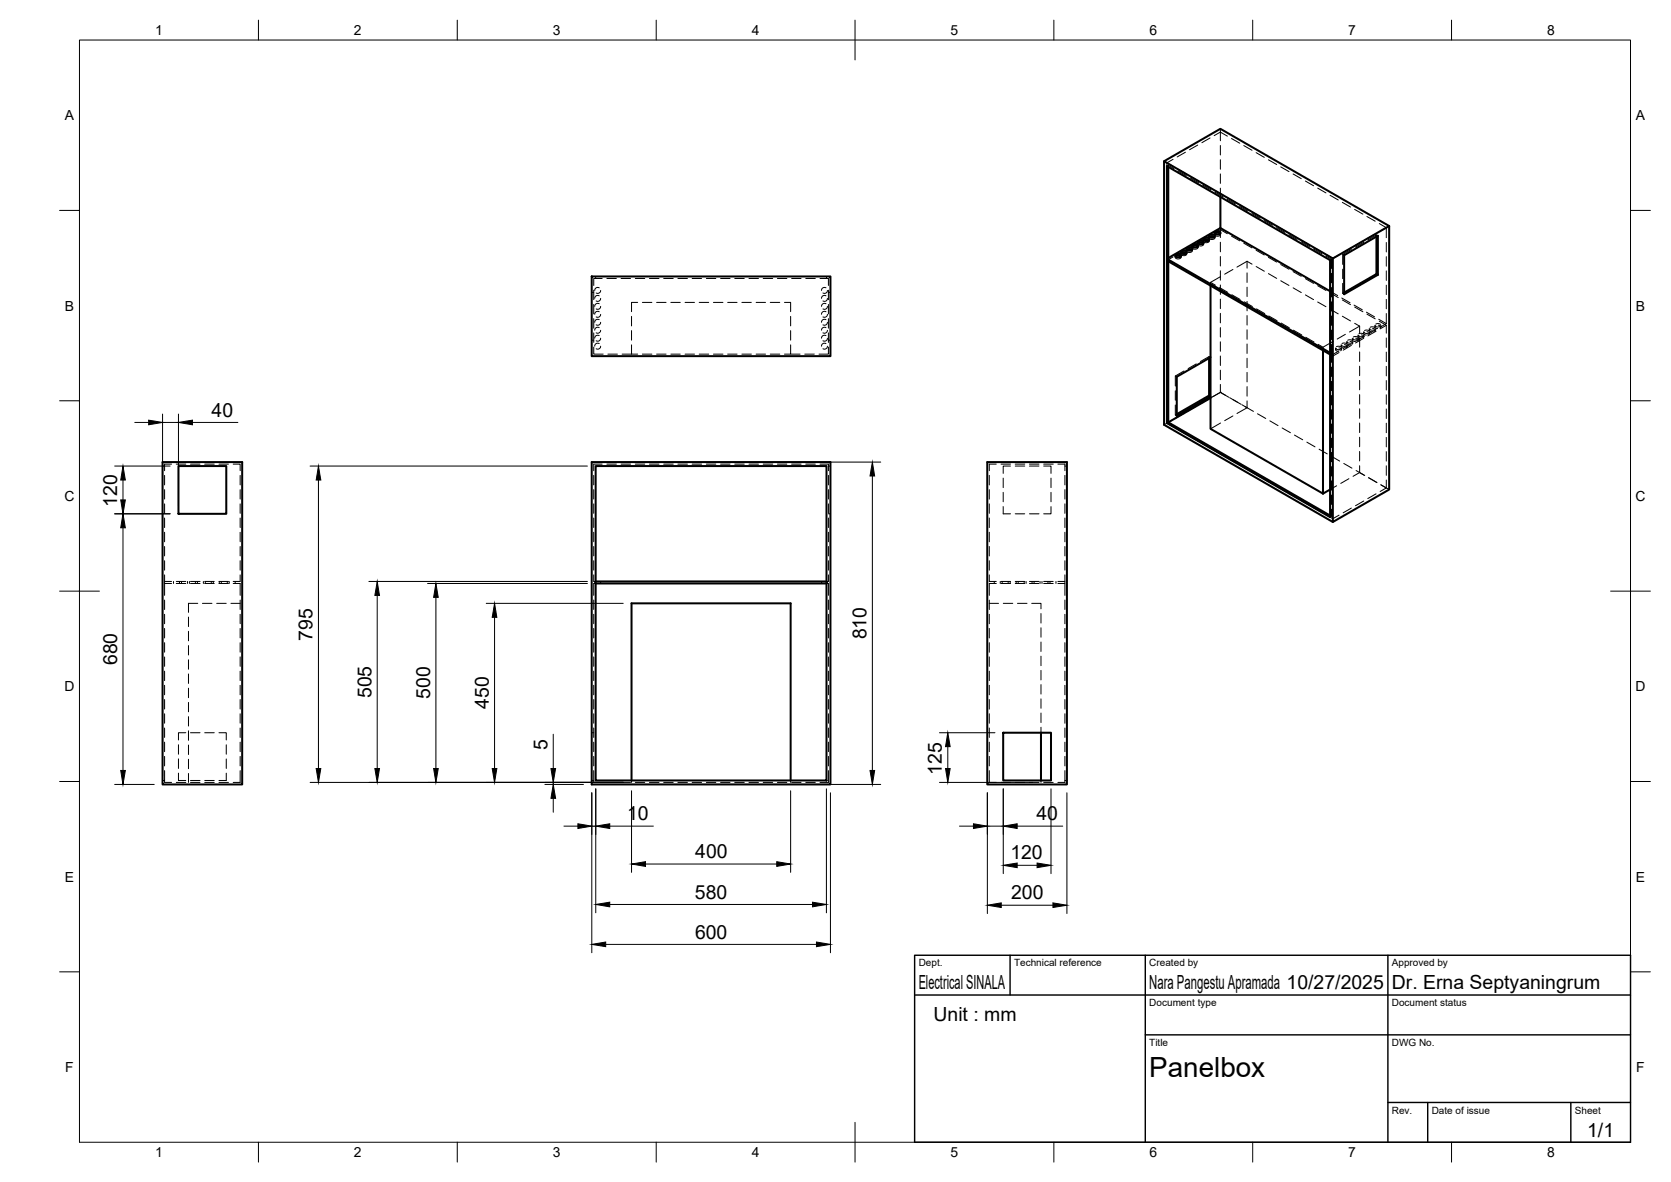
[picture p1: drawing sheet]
<svg xmlns="http://www.w3.org/2000/svg" width="420mm" height="297mm" viewBox="0 0 420 297" stroke-linecap="round" stroke-linejoin="round" font-family="sans-serif">
<!-- layer: Hidden -->
<g fill="none" stroke="#000" stroke-width=".25">
<path d="M298.1 38.3l-2.1 1.1M301.2 36.5l-2.1 1.1M304.2 34.7l-2 1.2M305.3 34.1l1.6-.9 1.7 1M306.9 32.4v3M306.9 36.6v2.4M309.6 34.8l2.1 1.2M312.7 36.6l2.1 1.2M315.8 38.4l2.1 1.1M293.4 40.9v.8l.4-.2M293.4 40.9l1.8 1M293.8 41.5l1.4 .9"/>
<path d="M293.8 41.5v.4M295 40l-1.6 .9M296.2 42.5l2.1 1.2M296.2 43l2.1 1.1M299.3 44.3l2.1 1.2M299.3 44.7l2.1 1.2M302.4 46.1l2.1 1.2M302.4 46.5l2.1 1.2M304 59.3v.5M304.1 59.5a.63 .63 0 0 0 .3 .7 .63 .63 0 0 0 .7-.1 .35 .35 0 0 0 .3-.2 .35 .35 0 0 0 0-.4M304.2 59.2l-2 1.2M305.3 58.6l1.6-.9 1.7 1"/>
<path d="M305.4 58.5v.4M305.5 58.7a.72 .72 0 0 0 .5 .7 .72 .72 0 0 0 .8-.3v-.4M305.5 59.3v.5M305.5 47.9l2.1 1.2M305.5 48.3l2.1 1.2M306.9 40.1v2.4M306.9 43.7v2.4M306.9 47.3v2.2M306.9 57.3v2.4M308.6 49.7l2.1 1.1M308.6 50.1l2.1 1.2M309.6 59.3l2.1 1.2"/>
<path d="M311.7 51.5l2.1 1.1M311.7 51.9l2.1 1.2M314.8 53.2l2 1.2M314.8 53.6l2 1.2M317.9 55l2.1 1.2M317.9 55.4l2.1 1.2M318.9 40.2l2.1 1.1M321 56.8l2 1.2M321 57.2l2 1.2M322 41.9l2.1 1.2M324.1 58.6l2 1.2M324.1 59l2 1.2"/>
<path d="M325.1 43.7l2.1 1.2M328.2 45.5l2.1 1.2M331.3 47.3l2.1 1.2M334.4 49.1l2.1 1.2M337.5 50.8l2.1 1.2M340.6 52.6l2.1 1.2M343.7 54.4l2.1 1.2M346 58.7l-2.1 1.2M346.1 59.5v-.5l-2.2 1.3M346.1 59l.4 .3M346.8 56.2l1.8 1-1.6 .9M348.6 57.2v2.5"/>
<path d="M148.8 73.5h.5M149.3 72.9v2.4M149.3 76.5v2.4M149.8 69.5v.5M150.7 74.3a.73 .73 0 0 0-1.2 .7M150.7 78.3a.73 .73 0 0 0-1.2 .7M150.7 72.3a.73 .73 0 0 0-1.2 .7M150.7 76.3a.75 .75 0 0 0-1.2 .7M151 75a.74 .74 0 0 1-1.1 .6M151 79v.1a.74 .74 0 0 1-1.1 .5M151 73a.74 .74 0 0 1-1.1 .6M151 77a.72 .72 0 0 1-1.1 .6"/>
<path d="M151.4 70h-2.1v1.7M152.6 70h2.4M156.2 70h2.3M158.8 79.5v2.4M159.7 70h2.4M160.3 76h-1.5v2.3M161.5 76h2.4M163.3 70h2.4M165.1 76h2.4M166.9 70h2.4M168.7 76h2.3M170.5 70h2.3"/>
<path d="M172.3 76h2.3M174 70h2.4M175.8 76h2.4M177.6 70h2.4M179.4 76h2.4M181.2 70h2.4M183 76h2.3M184.7 70h2.4M186.5 76h2.4M188.3 70h2.4M190.1 76h2.4M191.9 70h2.4"/>
<path d="M193.7 76h2.4M195.5 70h2.3M197.3 76h1.5v2.3M198.8 79.5v2.4M199.1 70h2.3M202.6 70h2.4M206.2 70h2.1v1.7M207.7 76.3a.75 .75 0 0 0-1.1 .7M207.7 74.3a.73 .73 0 0 0-1.1 .7M207.7 78.3a.73 .73 0 0 0-1.1 .7M207.7 72.3a.73 .73 0 0 0-1.1 .7M207.8 69.5v.5"/>
<path d="M208 77a.72 .72 0 0 1-1.1 .6M208 75a.74 .74 0 0 1-1.1 .6M208 79v.1a.74 .74 0 0 1-1.1 .5M208 73a.74 .74 0 0 1-1.1 .6M208.3 72.9v2.4M208.3 76.5v2.4M208.3 73.5h.5M293.8 64.8l-.4 .3 .4 .1M295 64.6l-1.6 .9 .4 .2M295.5 64.2v.4M295.6 64.4a.71 .71 0 0 0 .5 .8 .71 .71 0 0 0 .8-.4v-.4M296.9 63.4v.4"/>
<path d="M297 63.6a.63 .63 0 0 0 .3 .7 .63 .63 0 0 0 .7-.1 .35 .35 0 0 0 .3-.6M297 64.2v.4M298.1 62.8l-2.1 1.2M298.3 62.6v.4M298.4 62.8a.71 .71 0 0 0 .5 .7 .71 .71 0 0 0 .8-.3v-.4M298.4 63.4v.4M299.7 61.8v.4M299.8 62.6v.4M299.8 62a.63 .63 0 0 0 .3 .7 .63 .63 0 0 0 .8-.1 .35 .35 0 0 0 .2-.6M301.1 61.4l.1-.4-2.1 1.2M301.2 61.2a.73 .73 0 0 0 .6 .7 .73 .73 0 0 0 .8-.3v-.4M301.2 61.8v.4"/>
<path d="M302.6 60.2v.4M302.6 60.4a.63 .63 0 0 0 .4 .6 .63 .63 0 0 0 .7-.1 .35 .35 0 0 0 .3-.2 .35 .35 0 0 0 0-.3M302.6 61v.4M304.1 60.2v.4M304.4 71l1.2 .7M304.4 71v.8M306.6 72.3l2.1 1.2M306.9 60.9v2.4M306.9 64.5v2.4M306.9 68v2.4M306.9 71.6v2.4M306.9 75.2v2.4"/>
<path d="M306.9 78.7v2.4M306.9 69.5l-2.5 1.5M309.7 74.1l2.1 1.2M310 67.7l-2.1 1.2M312.7 61.1l2.1 1.2M312.8 75.8l2.1 1.2M313.6 65.7l1.2 .7M313.6 65.7l-2.6 1.4M313.6 65.7v1.7M313.6 68.6v2.4M313.6 72.2v2.3M313.6 75.7v2.4"/>
<path d="M313.6 79.3v2.4M315.8 62.9l2.1 1.2M315.8 67l2.1 1.2M315.9 77.6l2.1 1.2M318.9 64.7l2.1 1.2M318.9 68.8l2.1 1.2M319 79.4l2.1 1.2M322 66.5l2.1 1.2M322 70.6l2.1 1.1M325.1 68.2l2.1 1.2M325.1 72.3l2.1 1.2M327.2 60.4l2 1.2"/>
<path d="M327.2 60.8l2 1.2M328.2 70l2.1 1.2M328.2 74.1l2.1 1.2M330.3 62.2l2 1.1M330.3 62.6l2 1.1M331.3 71.8l2.1 1.2M331.3 75.9l2.1 1.2M333.4 64.3l1.4 .9v2.3M333.4 63.9l1.7 1 1.6-.8M334.4 73.2l1.9 1.1M334.4 73.6l2.1 1.2M334.4 77.7l2.1 1.2"/>
<path d="M334.8 68.7v2.4M334.8 72.2v2.4M334.8 75.8v2.4M334.8 79.4v2.4M334.8 65.2l-.4 .2M337.4 74.9l2 1.2M337.5 75.4l2.1 1.2M337.5 79.5l2.1 1.2M337.6 71.2v2.6l.4-.3M337.6 67.7v2.3M337.6 63.9l.4 .2M337.6 73.8l.4 .1"/>
<path d="M339.8 62.7l-2.2 1.2v2.5M339.8 62.3l-2.1 1.2M340.5 76.7l2 1.2M340.6 77.2l2.1 1.1M342.9 60.5l-2.1 1.2M342.9 60.9l-2.1 1.2M343.6 78.5l2 1.1M343.7 78.9l2.1 1.2M348.6 60.9v2.4M348.6 64.5v2.4M348.6 68.1v2.4M348.6 71.7v2.3"/>
<path d="M348.6 75.2v2.4M348.6 78.8v2.5M148.8 85.5h.5M149.3 87.2v1.8h2.4M149.3 80.1v2.4M149.3 83.7v2.3M150.7 82.3a.73 .73 0 0 0-1.2 .7M150.7 80.3a.75 .75 0 0 0-1.2 .7M150.7 86.3a.73 .73 0 0 0-1.2 .7M150.7 84.3a.75 .75 0 0 0-1.2 .7M151 83v.1a.74 .74 0 0 1-1.1 .5M151 81a.72 .72 0 0 1-1.1 .6"/>
<path d="M151 87a.74 .74 0 0 1-1.1 .6M151 85a.72 .72 0 0 1-1.1 .6M152.8 89h2.4M156.4 89h3.9M158.8 83.1v2.4M158.8 86.7v2.3M161.5 89h2.4M165.1 89h2.4M168.7 89h2.3M172.3 89h2.3M175.8 89h2.4M179.4 89h2.4"/>
<path d="M183 89h2.3M186.5 89h2.4M190.1 89h2.4M193.7 89h2.4M198.8 86.7v2.3h-1.5M198.8 83.1v2.4M198.8 89h2.4M202.4 89h2.3M207.7 84.3a.75 .75 0 0 0-1.1 .7M207.7 82.3a.73 .73 0 0 0-1.1 .7M207.7 86.3a.73 .73 0 0 0-1.1 .7M207.7 80.3a.75 .75 0 0 0-1.1 .7"/>
<path d="M208 85a.72 .72 0 0 1-1.1 .6M208 83v.1a.74 .74 0 0 1-1.1 .5M208 87a.74 .74 0 0 1-1.1 .6M208 81a.72 .72 0 0 1-1.1 .6M208.3 87.2v1.8h-2.4M208.3 80.1v2.4M208.3 83.7v2.3M208.3 85.5h.5M295.5 94.5v2.5M295.5 98.2v2.4M295.5 94.5l.4 .2M297.7 93.2l-2.2 1.3"/>
<path d="M300.8 91.4l-2.1 1.2M304 89.6l-2.2 1.3M304 89.6l.4 .2M304 89.6v.4M306.9 98.6h.1M306.9 82.3v2.4M306.9 85.9v2.4M306.9 89.5v2.3M306.9 93v2.4M306.9 96.6v2M306.9 98.6l-2 1.1M306.9 98.6l2.1 1.2"/>
<path d="M308.1 99.3l-1.2-.7-2.5 1.4M309.2 99.9l2 1.2M313.6 82.9v2.4M313.6 86.5v2.3M313.6 90v2.4M313.6 93.6v2.4M313.6 97.2v2.4M322.1 81.2l2.1 1.2M325.2 83l2.1 1.2M328.3 84.8l2.1 1.1M331.4 86.5l1.3 .8M332.7 87.3v.8"/>
<path d="M334.8 83v2.4M334.8 86.5v4.6M334.8 92.3v2.3M334.8 95.8v2.4M334.8 99.4v2.4M335.2 85.8l-2.5 1.5M335.8 87.4v.4M335.9 87.7l.5 .2 .7-.2M336 87.6a.43 .43 0 0 0-.1 .5 .43 .43 0 0 0 .6 .2M336 87.1l.6-.1 .6 .2M336.6 87.4l.4 .1a.34 .34 0 0 1 .3 .3 .34 .34 0 0 1-.2 .3M336.7 88.2l-1.6 .9-.7-.4"/>
<path d="M336.7 88.6l-1.6 .9-.7-.4M337.2 86.6v.4M337.3 86.8l.7 .3 .5-.2M337.3 87.4v.4M337.4 86.7a.44 .44 0 0 0-.1 .6 .44 .44 0 0 0 .6 .2M337.4 86.3l.6-.1 .6 .2M338.1 86.6l.3 .1a.35 .35 0 0 1 .3 .3 .35 .35 0 0 1-.2 .3M338.3 84l-2.1 1.2M338.6 85.8v.4M338.7 86l.6 .2 .6-.1M338.7 86.6v.4M338.9 85.9a.42 .42 0 0 0-.2 .6 .42 .42 0 0 0 .6 .1"/>
<path d="M338.9 85.5l.5-.1 .6 .2M339.4 85.8l.4 .1a.34 .34 0 0 1 .3 .2 .34 .34 0 0 1-.2 .4M339.8 86.4l-2.1 1.2M339.8 86.8l-2.1 1.2M340 85v.4M340.1 85.8v.4M340.1 85.2l.7 .2 .5-.1M340.3 85.1a.43 .43 0 0 0-.1 .6 .43 .43 0 0 0 .5 .1M340.3 84.7l.5-.1 .7 .2M340.6 81.2l1.3 .8M340.9 85h.3a.35 .35 0 0 1 .3 .3 .35 .35 0 0 1-.2 .4M341.5 84.2v.4"/>
<path d="M341.5 85v.4M341.6 84.4l.5 .2 .7-.1M341.7 84.3a.42 .42 0 0 0-.1 .6 .42 .42 0 0 0 .5 .1M341.7 83.9l.7-.1 .5 .2M341.9 82l-2.6 1.4M341.9 82v1.7M341.9 84.9v2.4M341.9 88.4v2.4M341.9 92v2.4M341.9 95.6v2.4M341.9 99.2v2.3M342.3 84.2h.2a.38 .38 0 0 1 .4 .2 .38 .38 0 0 1-.1 .5"/>
<path d="M342.9 83.4v.4M342.9 84.6l-2.1 1.2M342.9 85l-2.1 1.2M343 84.2v.4M343 83.6l.5 .2 .7-.1M343.1 83.5a.44 .44 0 0 0-.1 .6 .44 .44 0 0 0 .6 .1M343.1 83.1l.6-.2 .6 .3M343.7 83.3l.3 .1a.35 .35 0 0 1 .4 .3 .35 .35 0 0 1-.2 .4M344.3 82.6v.4M344.4 82.8l.5 .2 .7-.1M344.4 83.4v.4M344.5 82.7a.43 .43 0 0 0-.1 .5 .43 .43 0 0 0 .6 .2"/>
<path d="M344.5 82.3l.7-.2 .5 .2M345.1 82.5l.3 .1a.34 .34 0 0 1 .4 .3 .34 .34 0 0 1-.2 .4M345.7 81.7v.5M345.8 81.9l.5 .3 .7-.2M345.8 82.6v.4M345.9 81.8a.44 .44 0 0 0-.1 .6 .44 .44 0 0 0 .6 .2M345.9 81.4l.6-.1 .6 .2M346 82.8l-2.1 1.2M346 83.2l-2.1 1.2M346.5 81.7l.4 .1a.35 .35 0 0 1 .3 .3 .35 .35 0 0 1-.2 .4M346.7 80.2l1.9 1.1M346.8 80.7l1.8 1.1"/>
<path d="M347.2 81.7v.5M348.6 81.3l-1.6 .9M348.6 81.8l-1.6 .8M348.6 81.8v1.9M348.6 84.9v2.4M348.6 88.5v2.4M348.6 92.1v2.4M348.6 95.6v2.4M348.6 99.2v2.4M40.9 117.1h.5M41.4 119.5v2.4M43.1 116.6h-1.7v1.7"/>
<path d="M44.3 116.6h2.4M47.9 116.6h2.4M51.5 116.6h2.4M55.1 116.6h2.3M58.6 116.6h1.8v1.7M60.4 119.5v2.4M149.3 119.5v2.4M151.4 116.6h-2.1v1.7M152.6 116.6h2.4M156.2 116.6h2.3M159.7 116.6h2.4M163.3 116.6h2.4"/>
<path d="M166.9 116.6h2.4M170.5 116.6h2.3M174 116.6h2.4M177.6 116.6h2.4M181.2 116.6h2.4M184.7 116.6h2.4M188.3 116.6h2.4M191.9 116.6h2.4M195.5 116.6h2.3M199.1 116.6h2.3M202.6 116.6h2.4M206.2 116.6h2.1v1.7"/>
<path d="M208.3 119.5v2.4M208.3 117.1h.5M248.8 119.5v2.4M250.5 116.6h-1.7v1.7M251.7 116.6h2.4M254.1 117.1h-1.9v1.9M255.3 116.6h2.4M255.3 117.1h2.4M258.8 116.6h2.4M258.8 117.1h2.4M262.4 117.1h1.9v1.9M262.4 116.6h2.4"/>
<path d="M266 116.6h1.8v1.7M267.8 117.1h.5M267.8 119.5v2.4M293.4 106.3h.1M293.8 106.1l-.4 .2 1.8 1.1M294.6 105.6l-1.9 1.2M295.5 104.3l.4 .2M295.5 101.8v2.5M295.9 104.1l-.4 .2M296.2 108l2.1 1.1M297.7 103.9l-2.1 1.2M299.3 109.7l2.1 1.2"/>
<path d="M300.8 102.1l-2.1 1.2M302.4 111.5l2.1 1.2M303.9 100.3l-2.1 1.2M305.5 113.3l2.1 1.2M306.9 106.3l-2.5 1.5M308.6 115.1l2.1 1.2M310 104.5l-2.1 1.2M310 100.4l2.1 1.2M311.7 116.9l2.1 1.2M312.3 101.7l1.3 .8M313.1 102.2l2.1 1.2M313.6 100.7v1.8"/>
<path d="M313.6 102.5l-2.6 1.4M314.8 118.6l2 1.2M316.2 104l2.1 1.2M319.3 105.8l2.1 1.2M322.4 107.6l2.1 1.1M325.5 109.3l2.1 1.2M328.6 111.1l2 1.2M331.7 112.9l2 1.2M334.8 114.7l2 1.2M334.8 103v2.4M334.8 106.5v2.4M334.8 110.1v2.4"/>
<path d="M334.8 113.7v2.4M334.8 117.2v2.4M337.9 116.5l2 1.2M341 118.2l2 1.2M341.9 102.7v2.4M341.9 106.3v2.4M341.9 109.9v2.4M341.9 113.5v2.3M341.9 117v1.8M341.9 118.8l-1.7 .9M341.9 118.8l1.3 .7M348.6 102.8v2.4"/>
<path d="M348.6 106.3v2.4M348.6 109.9v2.4M348.6 113.5v2.4M348.6 117.1v2.4M41.4 123v2.4M41.4 126.6v2.4M41.4 130.2v2.4M41.4 133.8v2.4M41.4 137.3v2.4M60.4 123v2.4M60.4 126.6v2.4M60.4 130.2v2.4"/>
<path d="M60.4 133.8v2.4M60.4 137.3v2.4M149.3 123v2.4M149.3 126.6v2.4M149.3 130.2v2.4M149.3 133.8v2.4M149.3 137.3v2.4M208.3 123v2.4M208.3 126.6v2.4M208.3 130.2v2.4M208.3 133.8v2.4M208.3 137.3v2.4"/>
<path d="M208.3 129.1h.5M248.8 123v2.4M248.8 126.6v2.4M248.8 130.2v2.4M248.8 133.8v2.4M248.8 137.3v2.4M252.2 127.3v1.8h1.9M252.2 120.1v2.4M252.2 123.7v2.4M255.3 129.1h2.4M258.8 129.1h2.4M264.3 127.3v1.8h-1.9"/>
<path d="M264.3 120.1v2.4M264.3 123.7v2.4M267.8 123v2.4M267.8 126.6v2.4M267.8 130.2v2.4M267.8 133.8v2.4M267.8 137.3v2.4M317.9 120.4l2.1 1.2M321 122.2l2 1.2M324.1 124l2 1.2M327.2 125.8l2 1.2M330.3 127.6l2 1.1"/>
<path d="M333.4 129.3l1.7 1.1 1.6-.9M334.4 129.5l.4 .2M334.8 120.8v2.4M334.8 124.4v2.4M334.8 128v1.7M334.8 129.7l-.4 .2M336.1 122.1l-1.7 .9M339.2 120.3l-2.1 1.2M339.8 127.7l-2.1 1.2M342.9 125.9l-2.1 1.2M344.1 120l2 1.2M344.2 120.1l2 1.2"/>
<path d="M346 124.1l-2.1 1.2M347.2 121.8l2.1 1.2M347.3 121.9l1.3 .7-1.6 .9M348.6 120.6v2M41.4 144.5v2.1M41.4 146.1h1.7M41.4 146.6h1.7M41.4 140.9v2.4M41.4 146.6v3M41.4 150.8v2.4M41.4 154.4v2.3M41.4 157.9v2.4"/>
<path d="M43.6 146.1v.5M44.3 146.1h2.4M44.3 146.6h2.4M45.1 146.1v.5M45.6 146.1v.5M47.1 146.1v.5M47.4 155.1v2.4M47.4 158.7v2.3M47.6 146.1v.5M47.9 146.1h2.4M47.9 146.6h2.4M49.1 146.1v.5"/>
<path d="M49.6 146.1v.5M49.7 151.6h-2.3v2.3M50.9 151.6h2.4M51.1 146.1v.5M51.5 146.1h2.4M51.5 146.6h2.4M51.6 146.1v.5M53.1 146.1v.5M53.6 146.1v.5M54.5 151.6h2.4M55.1 146.1h2.3M55.1 146.6h2.3"/>
<path d="M55.1 146.1v.5M55.6 146.1v.5M57.1 146.1v.5M57.6 146.1v.5M58.1 151.6h2.3M58.6 146.6h1.8v3M59.1 146.1v.5M60.4 144.5v1.6h-1.8M60.4 140.9v2.4M60.4 150.8v2.4M60.4 154.4v2.3M60.4 157.9v2.4"/>
<path d="M149.3 144.5v1.6h.5M149.3 140.9v2.4M149.3 150.8v2.4M149.3 154.4v2.3M149.3 157.9v2.4M149.5 146.1v.5M149.8 146.6h-.5v3M151 146.1v.5M206.6 146.1v.5M207.8 146.6h.5v3M208 146.1v.5M208.3 144.5v1.6h-.5"/>
<path d="M208.3 140.9v2.4M208.3 150.8v2.4M208.3 154.4v2.3M208.3 157.9v2.4M248.8 144.5v1.6h1.7M248.8 151.6h2.3M248.8 140.9v2.4M248.8 150.8v2.4M248.8 154.4v2.3M248.8 157.9v2.4M250 146.1v.5M250.5 146.6h-1.7v3"/>
<path d="M251.5 146.1v.5M251.7 146.1h2.4M251.7 146.6h2.4M252 146.1v.5M252.3 151.6h2.4M253.5 146.1v.5M254 146.1v.5M255.3 146.1h2.4M255.3 146.6h2.4M255.5 146.1v.5M255.8 151.6h2.4M256 146.1v.5"/>
<path d="M257.5 146.1v.5M258 146.1v.5M258.8 146.1h2.4M258.8 146.6h2.4M259.4 151.6h2.3v1.4M259.5 146.1v.5M260 146.1v.5M261.5 146.1v.5M261.7 154.2v2.4M261.7 157.8v2.3M262 146.1v.5M262.4 146.1h2.4"/>
<path d="M262.4 146.6h2.4M263.5 146.1v.5M264 146.1v.5M265.5 146.1v.5M266 146.1h1.8M267.8 144.5v2.1h-1.8M267.8 140.9v2.4M267.8 146.6v3M267.8 150.8v2.4M267.8 154.4v2.3M267.8 157.9v2.4M41.4 161.5v2.4"/>
<path d="M41.4 165.1v2.4M41.4 168.7v2.3M41.4 172.2v2.4M41.4 175.8v2.4M41.4 179.4v2.3M47.4 162.2v2.4M47.4 165.8v2.4M47.4 169.4v2.4M47.4 172.9v2.4M47.4 176.5v2.4M60.4 161.5v2.4M60.4 165.1v2.4"/>
<path d="M60.4 168.7v2.3M60.4 172.2v2.4M60.4 175.8v2.4M60.4 179.4v2.3M149.3 161.5v2.4M149.3 165.1v2.4M149.3 168.7v2.3M149.3 172.2v2.4M149.3 175.8v2.4M149.3 179.4v2.3M208.3 161.5v2.4M208.3 165.1v2.4"/>
<path d="M208.3 168.7v2.3M208.3 172.2v2.4M208.3 175.8v2.4M208.3 179.4v2.3M248.8 161.5v2.4M248.8 165.1v2.4M248.8 168.7v2.3M248.8 172.2v2.4M248.8 175.8v2.4M248.8 179.4v2.3M261.7 161.3v2.4M261.7 164.9v2.4"/>
<path d="M261.7 168.5v2.4M261.7 172v2.4M261.7 175.6v2.4M261.7 179.2v2.4M267.8 161.5v2.4M267.8 165.1v2.4M267.8 168.7v2.3M267.8 172.2v2.4M267.8 175.8v2.4M267.8 179.4v2.3M40.9 196.1h.5M41.4 193.7v2.9h1.7"/>
<path d="M41.4 183v2.3M41.4 186.5v2.4M41.4 190.1v2.4M44.3 196.6h2.4M44.9 194.3v1.8h1.8M44.9 187.2v2.3M44.9 190.7v2.4M46.7 184.1h-1.8v1.9M47.4 180.1v2.4M47.4 183.6v2.4M47.4 187.2v2.4M47.4 190.8v2.4"/>
<path d="M47.4 194.4v2.2M47.9 196.6h2.4M47.9 196.1h2.4M47.9 184.1h2.4M51.5 196.6h2.4M51.5 196.1h2.4M51.5 184.1h2.4M55.1 184.1h1.8v1.9M55.1 196.6h2.3M56.9 194.3v1.8h-1.8M56.9 187.2v2.3M56.9 190.7v2.4"/>
<path d="M60.4 193.7v2.9h-1.8M60.4 183v2.3M60.4 186.5v2.4M60.4 190.1v2.4M148.8 196.1h.5M148.8 184.1h.5M149.3 183v2.3M149.3 186.5v2.4M149.3 190.1v2.4M149.3 193.7v2.9h2.1M152.6 196.6h2.4M156.2 196.6h2.3"/>
<path d="M158.8 196.1v.5M159.7 196.6h2.4M163.3 196.6h2.4M166.9 196.6h2.4M170.5 196.6h2.3M174 196.6h2.4M177.6 196.6h2.4M181.2 196.6h2.4M184.7 196.6h2.4M188.3 196.6h2.4M191.9 196.6h2.4M195.5 196.6h2.3"/>
<path d="M198.8 196.1v.5M199.1 196.6h2.3M202.6 196.6h2.4M208.3 183v2.3M208.3 186.5v2.4M208.3 190.1v2.4M208.3 193.7v2.9h-2.1M248.8 193.7v2.9h1.7M248.8 183v2.3M248.8 186.5v2.4M248.8 190.1v2.4M251.7 196.6h2.4"/>
<path d="M255.3 196.6h2.4M258.8 196.6h2.4M261.7 182.8v1.3M261.7 196.1v.5M262.4 196.6h2.4M267.8 193.7v2.9h-1.8M267.8 196.1h.5M267.8 183v2.3M267.8 186.5v2.4M267.8 190.1v2.4"/>
</g>
<!-- layer: Visible -->
<g fill="none" stroke="#000" stroke-width=".51">
<path d="M292.7 40.5l14.2-8.1 42.4 24.4-14.2 8.1zM292.7 40.5v66.3l42.4 24.4M293.8 41.9v23.8M302.8 59.8l.5-.1a.58 .58 0 0 1 .7 .6l-.7 .3a.58 .58 0 0 1-.7-.6zM304.1 59.5l.6-.2 .7 .2M304.2 59l.5-.1a.58 .58 0 0 1 .8 .5l-.8 .4a.58 .58 0 0 1-.7-.6zM305.5 58.7l.6-.2 .7 .2M305.6 58.2l.5-.1a.58 .58 0 0 1 .8 .5l-.8 .4a.58 .58 0 0 1-.7-.6zM306.9 57.3l27.5 15.9M306.9 57.3l-13.1 7.5M306.9 49.5v7.8M346.1 59.5v9.4"/>
<path d="M349.3 56.8v66.2l-14.2 8.2v-66.3M148.8 69.5h60v20h-60zM293.8 65.7v40.4l-.4 .2v-64.6l41 23.7v64.5l-41-23.6M293.8 65.2l40.6 23.5M293.8 65.7l40.6 23.4M295.6 64.4l.6-.2 .7 .2M295.7 63.9l.5-.1a.58 .58 0 0 1 .8 .5l-.8 .4a.58 .58 0 0 1-.7-.6zM297 63.6l.7-.2 .6 .2M297.1 63.1l.6-.1a.58 .58 0 0 1 .7 .5l-.7 .3a.58 .58 0 0 1-.8-.5zM298.4 62.8l.7-.2 .6 .2M298.5 62.3l.6-.1a.58 .58 0 0 1 .7 .5l-.7 .3a.58 .58 0 0 1-.8-.5zM299.8 62l.7-.2 .7 .2"/>
<path d="M300 61.5l.5-.2a.58 .58 0 0 1 .7 .6l-.7 .3a.58 .58 0 0 1-.7-.5zM301.2 61.2l.7-.3 .7 .3M301.4 60.6l.5-.1a.58 .58 0 0 1 .7 .6l-.7 .3a.58 .58 0 0 1-.7-.6zM302.6 60.3l.7-.2 .7 .2M304.4 71.8v36l28.3 16.2M338 64.1l8.5-4.8v9.8l-8.5 4.8zM346.1 68.9l-8.1 4.6M346.1 68.9l.4 .2M304 99.4l-8.1 4.7M304 90v9.4M304.4 89.8l-8.5 4.9v9.8l8.5-4.9-.4-.2M332.7 88.1v35.9"/>
<path d="M40.9 116.1h20v81h-20zM44.9 117.1h12v12h-12zM148.8 116.1h60v81h-60zM149.8 117.1h58v79h-58zM248.2 116.1h20.1v81h-20.1zM304.4 100l-10.6 6.1 40.6 23.4M334.4 123l-1.7 1M149.8 146.1h58M149.8 146.6h58M158.8 196.1v-44.5h40v44.5M252.2 184.1h12.1v12h-12.1zM261.7 184.1v12"/>
</g>
<!-- layer: BORDER -->
<g fill="none" stroke="#000" stroke-width=".25">
<path d="M20 10.1h390v276.9h-390zM65 5.1v5M115 5.1v5M165 5.1v5M215 5.1v10M265 5.1v5M315 5.1v5M365 5.1v5M15 52.9h5M410 52.9h5M15 100.7h5M410 100.7h5"/>
<path d="M15 148.6h10M405 148.6h10M15 196.4h5M410 196.4h5M15 244.2h5M410 244.2h5M65 287v5M115 287v5M165 287v5M215 282.1v9.9M265 287v5M315 287v5"/>
<path d="M365 287v5"/>
</g>
<!-- layer: TITLEBLOCK -->
<path d="M230 240.1h180v46.9h-180zM230 250h180M254 240.1v9.9M288 240.1v46.9M349 240.1v46.9M288 260.1h122M349 277.1h61M359 277.1v9.9M395 277.1v9.9" fill="none" stroke="#000" stroke-width=".36"/>
<!-- layer: FD_Dimensions -->
<g fill="none" stroke="#000" stroke-width=".25">
<path d="M28.8 117.1h14M33.9 106.2h3.5M40.9 104.1v90.9M40.9 106.2h4M44.9 104.1v22.9M48.4 106.2h11.4M78 117.1h69.7M150.9 116.1h70.5M219.4 119.6v74M28.8 129.1h14M30.9 120.6v5M30.9 132.6v61"/>
<path d="M80.1 120.6v72.5M92.8 146.1h54.9M94.8 149.6v43.5M107.5 146.6h40.2M109.6 150.1v43M122.3 151.6h34.4M124.4 155.1v38M28.8 197.1h10M78 196.6h78.7M137 197.1h9.7M139.1 184.5v8.6M139.1 196.6v.5"/>
<path d="M148.8 199.2v40.2M149.8 198.2v31.2M150.9 197.1h70.5M158.8 198.7v20.5M198.8 198.7v20.5M207.8 198.2v31.2M208.8 199.2v40.2M236.2 196.6h23.5M236.2 184.1h14M238.3 187.6v5.5M248.3 199.2v30.4M252.3 198.2v21.3"/>
<path d="M264.3 198.2v21.3M268.3 199.2v30.4M139.1 200.6v3.5M141.8 207.6h3.5M148.8 207.6h1M153.3 207.6h11M162.3 217.1h33M241.3 207.6h3.5M248.3 207.6h4M255.8 217.5h5M255.8 207.6h11.4M152.3 237.3h53"/>
<path d="M153.3 227.3h51M251.8 227.5h13"/>
</g>
<g fill="#000" stroke="#000" stroke-width=".25">
<path d="M37.4 105.6l3.5 .6-3.5 .6zM44.9 106.2l3.5-.6v1.2zM219.4 116.1l.5 3.5h-1.1zM30.9 129.1l.6 3.5h-1.1zM30.4 125.6h1.1l-.6 3.5zM30.9 117.1l.6 3.5h-1.1zM80.1 117.1l.6 3.5h-1.2zM94.8 146.1l.6 3.5h-1.1zM109.6 146.6l.6 3.5h-1.2zM124.4 151.6l.5 3.5h-1.1zM30.4 193.6h1.1l-.6 3.5zM79.5 193.1h1.2l-.6 3.5z"/>
<path d="M94.3 193.1h1.1l-.6 3.5zM109 193.1h1.2l-.6 3.5zM123.8 193.1h1.1l-.5 3.5zM138.5 193.1h1.2l-.6 3.5zM218.8 193.6h1.1l-.5 3.5zM237.7 193.1h1.2l-.6 3.5zM238.3 184.1l.6 3.5h-1.2zM139.1 197.1l.6 3.5h-1.2zM145.3 207l3.5 .6-3.5 .6zM149.8 207.6l3.5-.6v1.2zM158.8 217.1l3.5-.6v1.2zM195.3 216.5l3.5 .6-3.5 .6z"/>
<path d="M244.8 207l3.5 .6-3.5 .6zM252.3 217.5l3.5-.6v1.1zM252.3 207.6l3.5-.6v1.2zM260.8 216.9l3.5 .6-3.5 .5zM148.8 237.3l3.5-.6v1.2zM149.8 227.3l3.5-.6v1.2zM204.3 226.7l3.5 .6-3.5 .6zM205.3 236.7l3.5 .6-3.5 .6zM248.3 227.5l3.5-.6v1.2zM264.8 226.9l3.5 .6-3.5 .6z"/>
</g>
<text font-size="7" x="289" y="270.6">Panelbox</text>
<g font-size="4.9">
<text x="53.2" y="104.7">40</text>
<text x="29.5" y="127.4" transform="rotate(-90 29.5 127.4)">120</text>
<text x="78.6" y="161" transform="rotate(-90 78.6 161)">795</text>
<text x="217.9" y="160.7" transform="rotate(-90 217.9 160.7)">810</text>
<text x="29.5" y="167.2" transform="rotate(-90 29.5 167.2)">680</text>
<text x="93.4" y="175.5" transform="rotate(-90 93.4 175.5)">505</text>
<text x="108.1" y="175.7" transform="rotate(-90 108.1 175.7)">500</text>
<text x="122.9" y="178.1" transform="rotate(-90 122.9 178.1)">450</text>
<text x="137.6" y="188.4" transform="rotate(-90 137.6 188.4)">5</text>
<text x="236.9" y="194.6" transform="rotate(-90 236.9 194.6)">125</text>
<text x="157.7" y="206.1">10</text>
<text x="260.6" y="206.1">40</text>
<text x="174.8" y="215.7">400</text>
<text x="254" y="216">120</text>
<text x="174.7" y="225.8">580</text>
<text x="254.2" y="226">200</text>
<text x="174.8" y="235.9">600</text>
<text x="231" y="248.5">Electrical SINALA</text>
<text x="289" y="248.5">Nara Pangestu Apramada 10/27/2025</text>
<text x="350" y="248.5">Dr. Erna Septyaningrum</text>
<text x="234.7" y="256.6">Unit : mm</text>
<text x="399.1" y="285.7">1/1</text>
</g>
<g font-size="3.5">
<text x="39" y="8.8">1</text>
<text x="89" y="8.8">2</text>
<text x="139" y="8.8">3</text>
<text x="189" y="8.8">4</text>
<text x="239" y="8.8">5</text>
<text x="289" y="8.8">6</text>
<text x="339" y="8.8">7</text>
<text x="389" y="8.8">8</text>
<text x="16.3" y="30.2">A</text>
<text x="411.3" y="30.2">A</text>
<text x="16.3" y="78">B</text>
<text x="411.3" y="78">B</text>
<text x="16.2" y="125.9">C</text>
<text x="411.2" y="125.9">C</text>
<text x="16.2" y="173.7">D</text>
<text x="411.2" y="173.7">D</text>
<text x="16.3" y="221.6">E</text>
<text x="411.3" y="221.6">E</text>
<text x="16.4" y="269.4">F</text>
<text x="411.4" y="269.4">F</text>
<text x="39" y="290.8">1</text>
<text x="89" y="290.8">2</text>
<text x="139" y="290.8">3</text>
<text x="189" y="290.8">4</text>
<text x="239" y="290.8">5</text>
<text x="289" y="290.8">6</text>
<text x="339" y="290.8">7</text>
<text x="389" y="290.8">8</text>
</g>
<g font-size="2.5">
<text x="231" y="242.9">Dept.</text>
<text x="255" y="242.9">Technical reference</text>
<text x="289" y="242.9">Created by</text>
<text x="350" y="242.9">Approved by</text>
<text x="289" y="252.8">Document type</text>
<text x="350" y="252.8">Document status</text>
<text x="289" y="262.9">Title</text>
<text x="350" y="262.9">DWG No.</text>
<text x="350" y="279.9">Rev.</text>
<text x="360" y="279.9">Date of issue</text>
<text x="396" y="279.9">Sheet</text>
</g>
</svg>
